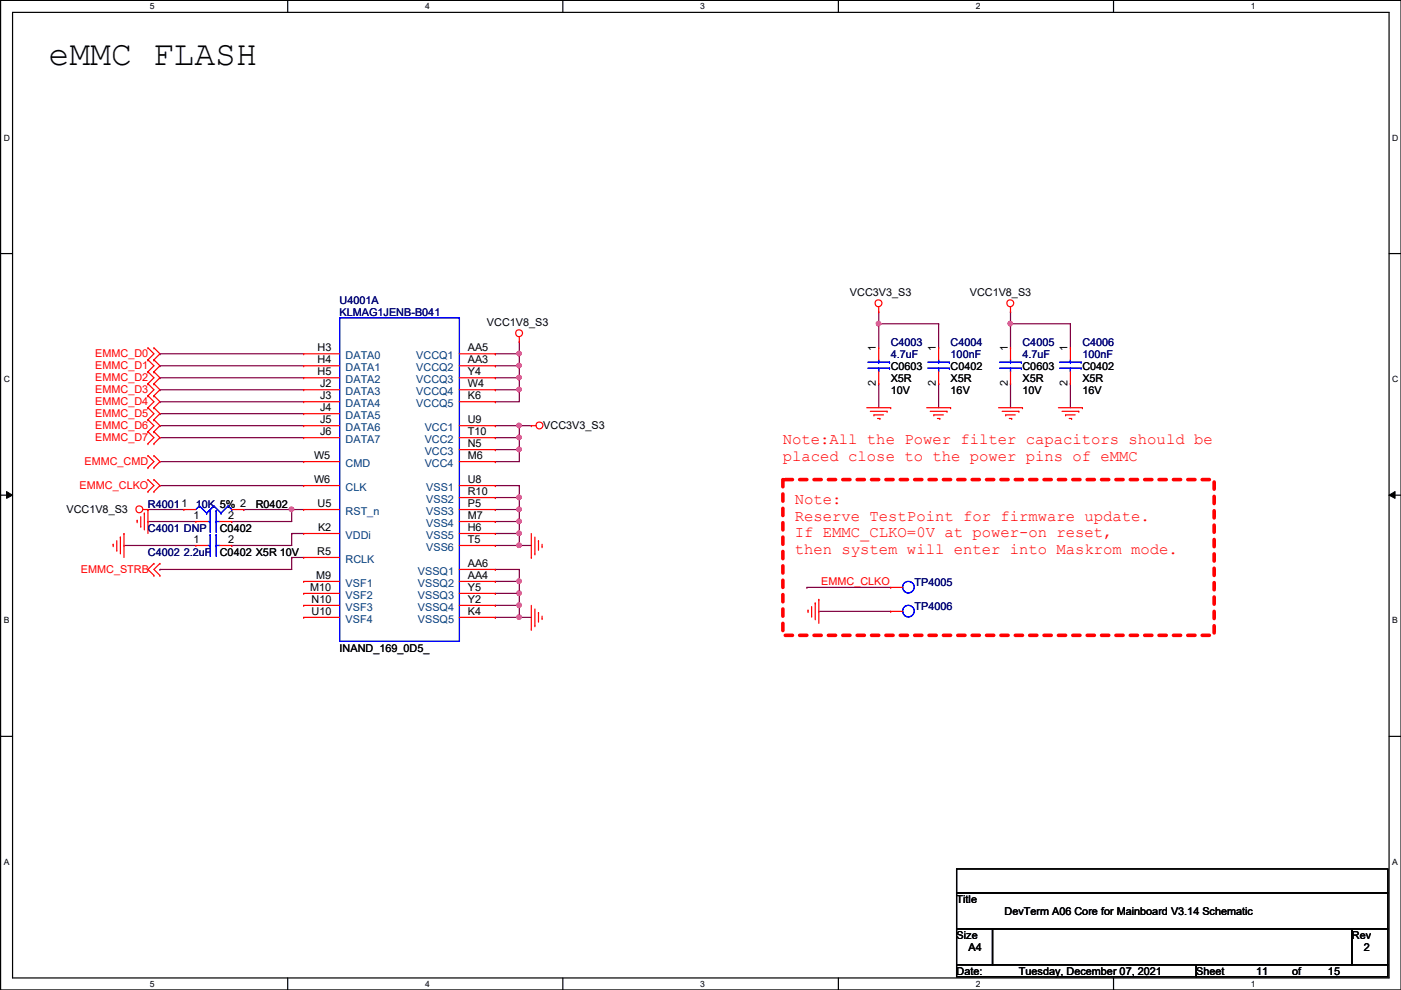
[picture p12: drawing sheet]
<svg xmlns="http://www.w3.org/2000/svg" width="297mm" height="210mm" viewBox="0 0 297 210" stroke-linecap="round" stroke-linejoin="round" font-family="sans-serif">
<path d="M.1 .1h296.9v209.8h-296.9zM2.7 2.6h291.8v204.7h-291.8z" fill="none" stroke="#000" stroke-width=".25"/>
<g fill="#fff">
<path d="M31.8 .3h1v2.1h-1z"/>
<path d="M31.8 207.6h1v2h-1z"/>
</g>
<path d="M61 .1v2.5M61 207.3v2.6" fill="none" stroke="#000" stroke-width=".25"/>
<g fill="#fff">
<path d="M90.1 .3h1v2.1h-1z"/>
<path d="M90.1 207.6h1v2h-1z"/>
</g>
<path d="M119.3 .1v2.5M119.3 207.3v2.6" fill="none" stroke="#000" stroke-width=".25"/>
<g fill="#fff">
<path d="M148.5 .3h1v2.1h-1z"/>
<path d="M148.5 207.6h1v2h-1z"/>
</g>
<path d="M177.8 .1v2.5M177.8 207.3v2.6" fill="none" stroke="#000" stroke-width=".25"/>
<g fill="#fff">
<path d="M206.9 .3h1v2.1h-1z"/>
<path d="M206.9 207.6h1v2h-1z"/>
</g>
<path d="M236.1 .1v2.5M236.1 207.3v2.6" fill="none" stroke="#000" stroke-width=".25"/>
<g fill="#fff">
<path d="M265.2 .3h1v2.1h-1z"/>
<path d="M265.2 207.6h1v2h-1z"/>
<path d="M.8 28.2h1.3v2h-1.3z"/>
<path d="M295.2 28.2h1.3v2h-1.3z"/>
<path d="M.8 79.3h1.3v2.1h-1.3z"/>
<path d="M295.2 79.3h1.3v2.1h-1.3z"/>
</g>
<path d="M.1 53.8h2.6M294.5 53.8h2.5" fill="none" stroke="#000" stroke-width=".25"/>
<g fill="#fff">
<path d="M.8 130.6h1.2v2h-1.2z"/>
<path d="M295.2 130.6h1.2v2h-1.2z"/>
</g>
<path d="M.1 105h2.6M294.5 105h2.5" fill="none" stroke="#000" stroke-width=".25"/>
<path d="M1.4 104.2l1.3 .8-1.3 .7zM294.5 105l1.3-.8v1.5z" fill="#000"/>
<path d="M1.4 104.2l1.3 .8-1.3 .7zM294.5 105l1.3-.8v1.5z" fill="none" stroke="#000" stroke-width=".21"/>
<g fill="#fff">
<path d="M.8 181.7h1.1v2h-1.1z"/>
<path d="M295.2 181.7h1.1v2h-1.1z"/>
</g>
<path d="M.1 156.1h2.6M294.5 156.1h2.5" fill="none" stroke="#000" stroke-width=".25"/>
<path d="M166 101.7h91.4v33h-91.4z" fill="none" stroke="#f00" stroke-width=".76" stroke-dasharray="1.5 1.5"/>
<path d="M110.1 77.6h.1M110.1 77.6v2.5h-5.1M105 80.1h.1M110.1 82.6h.1M110.1 82.6v2.6" fill="none" stroke="#800040" stroke-width=".25"/>
<circle cx="110.1" cy="80" r=".48" fill="#f0f"/>
<circle cx="110.1" cy="80" r=".48" fill="none" stroke="#f0f" stroke-width=".25"/>
<path d="M110.1 75h.1M110.1 75v2.6" fill="none" stroke="#800040" stroke-width=".25"/>
<circle cx="110.1" cy="75" r=".48" fill="#f0f"/>
<circle cx="110.1" cy="75" r=".48" fill="none" stroke="#f0f" stroke-width=".25"/>
<path d="M105 77.6h.1M105 77.6h5.1" fill="none" stroke="#800040" stroke-width=".25"/>
<circle cx="110.1" cy="77.5" r=".48" fill="#f0f"/>
<circle cx="110.1" cy="77.5" r=".48" fill="none" stroke="#f0f" stroke-width=".25"/>
<path d="M105 82.6h.1M110.1 80.1h.1M110.1 80.1v2.5h-5.1" fill="none" stroke="#800040" stroke-width=".25"/>
<circle cx="110.1" cy="82.6" r=".48" fill="#f0f"/>
<circle cx="110.1" cy="82.6" r=".48" fill="none" stroke="#f0f" stroke-width=".25"/>
<g fill="none" stroke="#800040" stroke-width=".25">
<path d="M105 75h.1M110.1 72.5h.1M110.1 72.5v2.5h-5.1M105 85.2h.1M105 85.2h5.1M110.1 92.8h.1M110.1 92.8v2.5M49.1 115.7h.1M49.1 115.7h12.7M105 108h.1M105 108h5.1M110.1 103h.1"/>
<path d="M110.1 103v2.5"/>
</g>
<circle cx="110.1" cy="108" r=".48" fill="#f0f"/>
<circle cx="110.1" cy="108" r=".48" fill="none" stroke="#f0f" stroke-width=".25"/>
<path d="M105 90.3h.1M105 90.3h5.1M110.1 105.5h.1M110.1 105.5v2.5" fill="none" stroke="#800040" stroke-width=".25"/>
<circle cx="110.1" cy="90.2" r=".48" fill="#f0f"/>
<circle cx="110.1" cy="90.2" r=".48" fill="none" stroke="#f0f" stroke-width=".25"/>
<path d="M105 97.9h.1M105 97.9h5.1M105 110.6h.1M105 110.6h5.1" fill="none" stroke="#800040" stroke-width=".25"/>
<circle cx="110.1" cy="110.5" r=".48" fill="#f0f"/>
<circle cx="110.1" cy="110.5" r=".48" fill="none" stroke="#f0f" stroke-width=".25"/>
<path d="M105 95.3h.1M105 95.3h5.1M110.1 95.3h.1M110.1 95.3v2.6" fill="none" stroke="#800040" stroke-width=".25"/>
<circle cx="110.1" cy="95.3" r=".48" fill="#f0f"/>
<circle cx="110.1" cy="95.3" r=".48" fill="none" stroke="#f0f" stroke-width=".25"/>
<path d="M105 92.8h.1M105 92.8h5.1" fill="none" stroke="#800040" stroke-width=".25"/>
<circle cx="110.1" cy="92.7" r=".48" fill="#f0f"/>
<circle cx="110.1" cy="92.7" r=".48" fill="none" stroke="#f0f" stroke-width=".25"/>
<path d="M26.3 115.7h.1M26.3 115.7h15.2M105 105.5h.1M105 105.5h5.1M110.1 108h.1M110.1 108v2.6" fill="none" stroke="#800040" stroke-width=".25"/>
<circle cx="110.1" cy="105.4" r=".48" fill="#f0f"/>
<circle cx="110.1" cy="105.4" r=".48" fill="none" stroke="#f0f" stroke-width=".25"/>
<g fill="none" stroke="#800040" stroke-width=".25">
<path d="M33.9 75h.1M33.9 77.6h.1M33.9 75h30.5M33.9 77.6h30.5M186.3 68.7h.1M186.3 66.1h.1M186.3 66.1v2.6M186.3 68.7h12.7M199 68.7h.1M199 68.7v5M33.9 90.3h.1M33.9 92.8h.1"/>
<path d="M33.9 80.1h.1M33.9 82.6h.1M33.9 85.2h.1M33.9 97.9h.1M33.9 87.7h.1M33.9 90.3h30.5M33.9 92.8h30.5M33.9 80.1h30.5M33.9 82.6h30.5M33.9 85.2h30.5M33.9 97.9h30.5M33.9 87.7h30.5"/>
<path d="M110.1 90.3h.1M110.1 90.3h2.5M110.1 90.3v2.5M186.3 81.4h.1M186.3 81.4v5M33.9 103h.1M33.9 103h30.5M105 103h.1M105 103h5.1M110.1 115.7h.1M110.1 115.7h2.5"/>
</g>
<circle cx="186.3" cy="68.6" r=".48" fill="#f0f"/>
<circle cx="186.3" cy="68.6" r=".48" fill="none" stroke="#f0f" stroke-width=".25"/>
<path d="M186.3 68.7h.1M186.3 68.7v5M214.2 66.1h.1M214.2 66.1v2.6" fill="none" stroke="#800040" stroke-width=".25"/>
<circle cx="214.2" cy="68.6" r=".48" fill="#f0f"/>
<circle cx="214.2" cy="68.6" r=".48" fill="none" stroke="#f0f" stroke-width=".25"/>
<g fill="none" stroke="#800040" stroke-width=".25">
<path d="M214.2 68.7h.1M214.2 68.7h12.7M214.2 68.7v5M226.9 68.7h.1M226.9 68.7v5M199 81.4h.1M199 81.4v5M214.2 81.4h.1M214.2 81.4v5M226.9 81.4h.1M226.9 81.4v5M110.1 125.8h.1"/>
<path d="M110.1 125.8v2.6M171.1 124.5h.1M171.1 124.5h17.7M173.6 129.6h.1M173.6 129.6h15.2"/>
</g>
<circle cx="110.1" cy="125.8" r=".48" fill="#f0f"/>
<circle cx="110.1" cy="125.8" r=".48" fill="none" stroke="#f0f" stroke-width=".25"/>
<path d="M105 120.7h.1M105 128.4h.1M105 120.7h5.1M105 128.4h5.1" fill="none" stroke="#800040" stroke-width=".25"/>
<circle cx="110.1" cy="128.3" r=".48" fill="#f0f"/>
<circle cx="110.1" cy="128.3" r=".48" fill="none" stroke="#f0f" stroke-width=".25"/>
<path d="M105 130.9h.1M105 130.9h5.1" fill="none" stroke="#800040" stroke-width=".25"/>
<circle cx="110.1" cy="130.8" r=".48" fill="#f0f"/>
<circle cx="110.1" cy="130.8" r=".48" fill="none" stroke="#f0f" stroke-width=".25"/>
<path d="M105 123.3h.1M105 123.3h5.1M110.1 120.7h.1M110.1 123.3h.1M110.1 120.7v5.1" fill="none" stroke="#800040" stroke-width=".25"/>
<circle cx="110.1" cy="123.2" r=".48" fill="#f0f"/>
<circle cx="110.1" cy="123.2" r=".48" fill="none" stroke="#f0f" stroke-width=".25"/>
<path d="M105 113.1h.1M110.1 110.6h.1M110.1 110.6v2.5h-5.1M105 125.8h.1M105 125.8h5.1M110.1 128.4h.1M110.1 130.9h.1M110.1 128.4v2.5M110.1 130.9h2.5" fill="none" stroke="#800040" stroke-width=".25"/>
<circle cx="110.1" cy="113.1" r=".48" fill="#f0f"/>
<circle cx="110.1" cy="113.1" r=".48" fill="none" stroke="#f0f" stroke-width=".25"/>
<path d="M105 115.7h.1M110.1 113.1h.1M110.1 113.1v2.6h-5.1" fill="none" stroke="#800040" stroke-width=".25"/>
<circle cx="110.1" cy="115.6" r=".48" fill="#f0f"/>
<circle cx="110.1" cy="115.6" r=".48" fill="none" stroke="#f0f" stroke-width=".25"/>
<path d="M31.4 108h.1M31.4 108h7.6M49.1 110.6h.1M61.8 108h.1M61.8 108h2.6M61.8 108v2.6h-12.7M33.9 120.7h.1M33.9 120.7h27.9" fill="none" stroke="#800040" stroke-width=".25"/>
<circle cx="61.8" cy="108" r=".48" fill="#f0f"/>
<circle cx="61.8" cy="108" r=".48" fill="none" stroke="#f0f" stroke-width=".25"/>
<path d="M31.4 110.6h.1M31.4 110.6h10.1M51.7 108h.1M51.7 108h10.1M61.8 113.1h.1M61.8 118.2h.1M61.8 113.1v2.6M61.8 118.2v2.5M61.8 113.1h2.6M61.8 118.2h2.6" fill="none" stroke="#800040" stroke-width=".25"/>
<g fill="none" stroke="#f00" stroke-width=".25">
<path d="M31.4 73.7h.1M31.4 76.3h.1M31.4 78.8h.1M31.4 73.7l1.2 1.3-1.2 1.3M31.4 76.3l1.2 1.3-1.2 1.2M31.4 78.8l1.2 1.3-1.2 1.3M32.6 76.3h.1M32.6 73.7h.1M32.6 78.8h.1M32.6 73.7l1.3 1.3-1.3 1.3M32.6 76.3l1.3 1.3-1.3 1.2M32.6 78.8l1.3 1.3-1.3 1.3"/>
<path d="M64.4 77.6h.1M64.4 75h.1M64.4 77.6h7.6M64.4 75h7.6M97.4 77.6h7.6M97.4 75h7.6M105 75h.1M105 77.6h.1M110.1 72.5h.1M110.1 71.5v1M186.3 66.1h.1M186.3 73.7h.1"/>
<path d="M186.3 65.1v1M186.3 73.7v2.6M186.3 78.8v2.6M199 73.7h.1M199 73.7v2.6M199 78.8v2.6M214.2 66.1h.1M214.2 73.7h.1M214.2 65.1v1M214.2 73.7v2.6M214.2 78.8v2.6M226.9 73.7h.1"/>
<path d="M226.9 73.7v2.6M226.9 78.8v2.6M31.4 81.4h.1M31.4 83.9h.1M31.4 86.4h.1M31.4 89h.1M31.4 91.5h.1M31.4 94.1h.1M31.4 96.6h.1M31.4 99.1h.1M31.4 81.4l1.2 1.2-1.2 1.3M31.4 83.9l1.2 1.3-1.2 1.2"/>
<path d="M31.4 86.4l1.2 1.3-1.2 1.3M31.4 89l1.2 1.3-1.2 1.2M31.4 91.5l1.2 1.3-1.2 1.3M31.4 96.6l1.2 1.3-1.2 1.2M32.6 81.4h.1M32.6 83.9h.1M32.6 86.4h.1M32.6 89h.1M32.6 91.5h.1M32.6 94.1h.1M32.6 99.1h.1M32.6 96.6h.1"/>
<path d="M32.6 81.4l1.3 1.2-1.3 1.3M32.6 83.9l1.3 1.3-1.3 1.2M32.6 86.4l1.3 1.3-1.3 1.3M32.6 89l1.3 1.3-1.3 1.2M32.6 91.5l1.3 1.3-1.3 1.3M32.6 96.6l1.3 1.3-1.3 1.2M64.4 80.1h.1M64.4 90.3h.1M64.4 82.6h.1M64.4 87.7h.1M64.4 97.9h.1M64.4 92.8h.1"/>
<path d="M64.4 85.2h.1M64.4 90.3h7.6M64.4 80.1h7.6M64.4 85.2h7.6M64.4 82.6h7.6M64.4 87.7h7.6M64.4 97.9h7.6M64.4 92.8h7.6M97.4 90.3h7.6M97.4 80.1h7.6M97.4 95.3h7.6M97.4 85.2h7.6"/>
<path d="M97.4 82.6h7.6M97.4 97.9h7.6M97.4 92.8h7.6M105 95.3h.1M105 85.2h.1M105 90.3h.1M105 92.8h.1M105 97.9h.1M105 80.1h.1M105 82.6h.1M112.6 90.3h.1M112.6 90.3h1.1"/>
<path d="M183.8 86.4h5M184.5 87.2h3.6M185.3 88h.1M185.3 88h2M186.1 88.7h.5M186.3 81.4h.1M186.6 88.7h.1M188.1 87.2h.1M188.8 86.4h.1M196.5 86.4h5M197.2 87.2h3.6M198 88h.1"/>
<path d="M198 88h2M198.8 88.7h.5M199 81.4h.1M199.3 88.7h.1M200.8 87.2h.1M201.5 86.4h.1M211.7 86.4h5.1M212.5 87.2h3.5M213.2 88h.1M213.2 88h2.1M214 88.7h.5M214.2 81.4h.1"/>
<path d="M214.5 88.7h.1M216 87.2h.1M216.8 86.4h.1M224.4 86.4h5.1M225.2 87.2h3.5M225.9 88h.1M225.9 88h2.1M226.7 88.7h.5M226.9 81.4h.1M227.2 88.7h.1M228.7 87.2h.1M229.5 86.4h.1"/>
<path d="M24 115.4h.1M24 115.4v.5M24.8 116.7h.1M24.8 114.6v2.1M25.5 113.9h.1M25.5 113.9v3.5M26.3 113.1h.1M26.3 113.1v5.1M29.1 110.3h.1M29.1 110.3v.5M29.8 111.6h.1M29.8 109.6v2"/>
<path d="M30.3 108h1.1M30.6 108.8h.1M30.6 108.8v3.6M31.4 108h.1M31.4 101.7h.1M31.4 104.2h.1M31.4 108v5.1M31.4 101.7l1.2 1.3-1.2 1.2M32.6 119.5h.1M32.6 104.2h.1M32.6 101.7h.1M32.6 119.5l-1.2 1.2 1.2 1.3"/>
<path d="M32.6 101.7l1.3 1.3-1.3 1.2M33.9 119.5h.1M33.9 119.5l-1.3 1.2 1.3 1.3M39 108h.1M39 108h2.5M41.5 115.7h.1M41.5 110.6h.1M41.5 115.7h2.6M41.5 110.6h2.6M46.6 115.7h2.5M46.6 110.6h2.5M49.1 115.7h.1"/>
<path d="M49.1 110.6h.1M49.1 108h2.6M51.7 108h.1M64.4 103h.1M64.4 113.1h.1M64.4 108h.1M64.4 118.2h.1M64.4 108h7.6M64.4 103h7.6M64.4 113.1h7.6M64.4 118.2h7.6M97.4 108h7.6"/>
<path d="M97.4 115.7h7.6M97.4 110.6h7.6M97.4 103h7.6M97.4 105.5h7.6M97.4 113.1h7.6M105 110.6h.1M105 103h.1M105 108h.1M105 105.5h.1M105 113.1h.1M105 115.7h.1M112.6 118.2h.1"/>
<path d="M112.6 113.1v5.1M113.4 117.4h.1M113.4 113.9v3.5M114.2 114.6h.1M114.2 114.6v2.1M114.9 115.9h.1M114.9 115.4v.5M32.6 122h.1M33.9 122h.1M64.4 123.3h.1M64.4 125.8h.1M64.4 130.9h.1"/>
<path d="M64.4 128.4h.1M64.4 123.3h7.6M64.4 125.8h7.6M64.4 130.9h7.6M64.4 128.4h7.6M97.4 123.3h7.6M97.4 125.8h7.6M97.4 120.7h7.6M97.4 130.9h7.6M97.4 128.4h7.6M105 123.3h.1M105 125.8h.1"/>
<path d="M105 120.7h.1M105 130.9h.1M105 128.4h.1M112.6 133.4h.1M112.6 128.4v5M113.4 132.7h.1M113.4 129.1v3.6M114.2 129.9h.1M114.2 129.9v2M114.9 131.1h.1M114.9 130.6v.5M171.3 129.4h.1"/>
<path d="M171.3 129.4v.5M172.1 130.6h.1M172.1 128.6v2M172.8 127.8h.1M172.8 127.8v3.6M173.6 127.1h.1M173.6 127.1v5.1M188.8 124.5h.1M188.8 129.6h.1M188.8 124.5h2.6M188.8 129.6h2.6"/>
<circle cx="110.1" cy="70.6" r=".73"/>
<circle cx="186.3" cy="64.3" r=".73"/>
<circle cx="214.2" cy="64.3" r=".73"/>
<circle cx="114.4" cy="90.2" r=".73"/>
<circle cx="29.5" cy="108" r=".73"/>
</g>
<path d="M202.8 184.2h91.5v5.1h-91.5zM202.8 189.3h91.5v7.6h-91.5zM202.8 196.9h7.6v7.7h-7.6zM210.4 196.9h76.2v7.7h-76.2zM286.6 196.9h7.7v7.7h-7.7zM202.8 204.6h50.8v2.5h-50.8zM253.6 204.6h40.7v2.5h-40.7z" fill="none" stroke="#000" stroke-width=".25"/>
<g fill="none" stroke="#00f" stroke-width=".25">
<path d="M72 67.4h25.4v68.6h-25.4zM184 78.1h4.6M184 76.8h4.6M186.3 76.8h.1M186.3 78.1h.1M186.3 76.3v.5M186.3 78.1v.7M188.6 78.1h.1M188.6 76.8h.1M196.7 78.1h4.6M196.7 76.8h4.6M199 76.8h.1"/>
<path d="M199 78.1h.1M199 76.3v.5M199 78.1v.7M201.3 78.1h.1M201.3 76.8h.1M212 78.1h4.5M212 76.8h4.5M214.2 76.8h.1M214.2 78.1h.1M214.2 76.3v.5M214.2 78.1v.7M216.5 78.1h.1"/>
<path d="M216.5 76.8h.1M224.7 78.1h4.5M224.7 76.8h4.5M226.9 76.8h.1M226.9 78.1h.1M226.9 76.3v.5M226.9 78.1v.7M229.2 78.1h.1M229.2 76.8h.1M42.3 107.3h.1M42.3 107.3l-.8 .7M42.3 107.3l1.5 1.5"/>
<path d="M43.8 108.8h.1M44.1 115.7h.5M44.1 110.6h.5M44.6 115.7h.1M44.6 113.4h.1M44.6 110.6h.1M44.6 108.3h.1M44.6 108.3v4.6M44.6 113.4v4.5M45.3 107.3h.1M45.3 107.3l-1.5 1.5M45.3 107.3l1.6 1.5"/>
<path d="M45.8 113.4h.1M45.8 115.7h.1M45.8 108.3h.1M45.8 110.6h.1M45.8 115.7h.8M45.8 108.3v4.6M45.8 113.4v4.5M45.8 110.6h.8M46.9 108.8h.1M48.4 107.3h.1M48.4 107.3l-1.5 1.5M48.4 107.3l.7 .7"/>
<path d="M49.1 108h.1"/>
<circle cx="192.6" cy="129.6" r="1.23"/>
<circle cx="192.6" cy="124.5" r="1.23"/>
</g>
<circle cx="110.1" cy="80" r=".48" fill="#f0f"/>
<circle cx="110.1" cy="80" r=".48" fill="none" stroke="#f0f" stroke-width=".25"/>
<circle cx="110.1" cy="75" r=".48" fill="#f0f"/>
<circle cx="110.1" cy="75" r=".48" fill="none" stroke="#f0f" stroke-width=".25"/>
<circle cx="110.1" cy="77.5" r=".48" fill="#f0f"/>
<circle cx="110.1" cy="77.5" r=".48" fill="none" stroke="#f0f" stroke-width=".25"/>
<circle cx="110.1" cy="82.6" r=".48" fill="#f0f"/>
<circle cx="110.1" cy="82.6" r=".48" fill="none" stroke="#f0f" stroke-width=".25"/>
<circle cx="110.1" cy="108" r=".48" fill="#f0f"/>
<circle cx="110.1" cy="108" r=".48" fill="none" stroke="#f0f" stroke-width=".25"/>
<circle cx="110.1" cy="90.2" r=".48" fill="#f0f"/>
<circle cx="110.1" cy="90.2" r=".48" fill="none" stroke="#f0f" stroke-width=".25"/>
<circle cx="110.1" cy="110.5" r=".48" fill="#f0f"/>
<circle cx="110.1" cy="110.5" r=".48" fill="none" stroke="#f0f" stroke-width=".25"/>
<circle cx="110.1" cy="95.3" r=".48" fill="#f0f"/>
<circle cx="110.1" cy="95.3" r=".48" fill="none" stroke="#f0f" stroke-width=".25"/>
<circle cx="110.1" cy="92.7" r=".48" fill="#f0f"/>
<circle cx="110.1" cy="92.7" r=".48" fill="none" stroke="#f0f" stroke-width=".25"/>
<circle cx="110.1" cy="105.4" r=".48" fill="#f0f"/>
<circle cx="110.1" cy="105.4" r=".48" fill="none" stroke="#f0f" stroke-width=".25"/>
<circle cx="186.3" cy="68.6" r=".48" fill="#f0f"/>
<circle cx="186.3" cy="68.6" r=".48" fill="none" stroke="#f0f" stroke-width=".25"/>
<circle cx="214.2" cy="68.6" r=".48" fill="#f0f"/>
<circle cx="214.2" cy="68.6" r=".48" fill="none" stroke="#f0f" stroke-width=".25"/>
<circle cx="110.1" cy="125.8" r=".48" fill="#f0f"/>
<circle cx="110.1" cy="125.8" r=".48" fill="none" stroke="#f0f" stroke-width=".25"/>
<circle cx="110.1" cy="128.3" r=".48" fill="#f0f"/>
<circle cx="110.1" cy="128.3" r=".48" fill="none" stroke="#f0f" stroke-width=".25"/>
<circle cx="110.1" cy="130.8" r=".48" fill="#f0f"/>
<circle cx="110.1" cy="130.8" r=".48" fill="none" stroke="#f0f" stroke-width=".25"/>
<circle cx="110.1" cy="123.2" r=".48" fill="#f0f"/>
<circle cx="110.1" cy="123.2" r=".48" fill="none" stroke="#f0f" stroke-width=".25"/>
<circle cx="110.1" cy="113.1" r=".48" fill="#f0f"/>
<circle cx="110.1" cy="113.1" r=".48" fill="none" stroke="#f0f" stroke-width=".25"/>
<circle cx="110.1" cy="115.6" r=".48" fill="#f0f"/>
<circle cx="110.1" cy="115.6" r=".48" fill="none" stroke="#f0f" stroke-width=".25"/>
<circle cx="61.8" cy="108" r=".48" fill="#f0f"/>
<circle cx="61.8" cy="108" r=".48" fill="none" stroke="#f0f" stroke-width=".25"/>
<text font-size="7.4" x="10.3" y="13.7">eMMC FLASH</text>
<g font-size="3.3" fill="#f00">
<text x="166" y="94.1">Note:All the Power filter capacitors should be</text>
<text x="166" y="97.7">placed close to the power pins of eMMC</text>
<text x="168.5" y="106.8">Note:</text>
<text x="168.5" y="110.4">Reserve TestPoint for firmware update.</text>
<text x="168.5" y="114">If EMMC_CLKO=0V at power-on reset,</text>
<text x="168.5" y="117.5">then system will enter into Maskrom mode.</text>
</g>
<g font-size="2.3" fill="#000080">
<text x="72" y="64.5">U4001A</text>
<text x="72" y="67.1">KLMAG1JENB-B041</text>
<text x="188.8" y="73.4">C4003</text>
<text x="188.8" y="75.9">4.7uF</text>
<text x="201.5" y="73.4">C4004</text>
<text x="201.5" y="75.9">100nF</text>
<text x="216.8" y="73.4">C4005</text>
<text x="216.8" y="75.9">4.7uF</text>
<text x="229.5" y="73.4">C4006</text>
<text x="229.5" y="75.9">100nF</text>
<text x="31.4" y="107.7">R40011</text>
<text x="41.5" y="107.7">10K 5% 2</text>
<text x="31.4" y="112.8">C4001 DNP</text>
<text x="31.4" y="117.9">C4002 2.2uF</text>
<text x="193.9" y="124.2">TP4005</text>
<text x="193.9" y="129.3">TP4006</text>
</g>
<g font-size="2.3">
<text x="180.2" y="62.7">VCC3V3_S3</text>
<text x="205.6" y="62.7">VCC1V8_S3</text>
<text x="103.2" y="69.1">VCC1V8_S3</text>
<text x="67.3" y="77">H4</text>
<text x="67.3" y="74.4">H3</text>
<text x="99.2" y="74.4">AA5</text>
<text x="99.2" y="77">AA3</text>
<text x="185.7" y="74.5" transform="rotate(-90 185.7 74.5)">1</text>
<text x="198.4" y="74.5" transform="rotate(-90 198.4 74.5)">1</text>
<text x="213.7" y="74.5" transform="rotate(-90 213.7 74.5)">1</text>
<text x="226.4" y="74.5" transform="rotate(-90 226.4 74.5)">1</text>
<text x="67.3" y="79.5">H5</text>
<text x="67.9" y="82">J2</text>
<text x="99.2" y="79.5">Y4</text>
<text x="99.2" y="82">W4</text>
<text x="185.7" y="81.9" transform="rotate(-90 185.7 81.9)">2</text>
<text x="188.8" y="78.5">C0603</text>
<text x="188.8" y="81">X5R</text>
<text x="188.8" y="83.6">10V</text>
<text x="198.4" y="81.9" transform="rotate(-90 198.4 81.9)">2</text>
<text x="201.5" y="78.5">C0402</text>
<text x="201.5" y="81">X5R</text>
<text x="201.5" y="83.6">16V</text>
<text x="213.7" y="81.9" transform="rotate(-90 213.7 81.9)">2</text>
<text x="216.8" y="78.5">C0603</text>
<text x="216.8" y="81">X5R</text>
<text x="216.8" y="83.6">10V</text>
<text x="226.4" y="81.9" transform="rotate(-90 226.4 81.9)">2</text>
<text x="229.5" y="78.5">C0402</text>
<text x="229.5" y="81">X5R</text>
<text x="229.5" y="83.6">16V</text>
<text x="67.9" y="89.7">J5</text>
<text x="67.9" y="87.1">J4</text>
<text x="67.9" y="84.6">J3</text>
<text x="99.2" y="84.6">K6</text>
<text x="99.2" y="89.7">U9</text>
<text x="67.9" y="92.2">J6</text>
<text x="99.2" y="94.7">N5</text>
<text x="99.2" y="92.2">T10</text>
<text x="115.2" y="90.9">VCC3V3_S3</text>
<text x="66.6" y="97.3">W5</text>
<text x="99.2" y="97.3">M6</text>
<text x="54.2" y="107.7">R0402</text>
<text x="66.6" y="102.4">W6</text>
<text x="67.3" y="107.4">U5</text>
<text x="99.2" y="102.4">U8</text>
<text x="99.2" y="107.4">P5</text>
<text x="99.2" y="104.9">R10</text>
<text x="14.1" y="108.7">VCC1V8_S3</text>
<text x="41" y="110">1</text>
<text x="46.6" y="112.8">C0402</text>
<text x="48.4" y="110">2</text>
<text x="67.4" y="112.5">K2</text>
<text x="99.2" y="110">M7</text>
<text x="99.2" y="112.5">H6</text>
<text x="41" y="115.1">1</text>
<text x="46.6" y="117.9">C0402 X5R 10V</text>
<text x="48.4" y="115.1">2</text>
<text x="67.3" y="117.6">R5</text>
<text x="99.2" y="115.1">T5</text>
<text x="65.7" y="125.2">M10</text>
<text x="67" y="122.7">M9</text>
<text x="99.2" y="122.7">AA4</text>
<text x="99.2" y="125.2">Y5</text>
<text x="99.2" y="120.1">AA6</text>
<text x="66.1" y="127.8">N10</text>
<text x="66.1" y="130.3">U10</text>
<text x="99.2" y="130.3">K4</text>
<text x="99.2" y="127.8">Y2</text>
<text x="72" y="138.2">INAND_169_0D5_</text>
<text x="202.8" y="191.5">Title</text>
<text x="213" y="194.1">DevTerm A06 Core for Mainboard V3.14 Schematic</text>
<text x="202.8" y="199.1">Size</text>
<text x="205.4" y="201.7">A4</text>
<text x="286.6" y="199.1">Rev</text>
<text x="289.2" y="201.7">2</text>
<text x="202.8" y="206.8">Date:</text>
<text x="216" y="206.8">Tuesday, December 07, 2021</text>
<text x="253.6" y="206.8">Sheet</text>
<text x="266.3" y="206.8">11</text>
<text x="273.9" y="206.8">of</text>
<text x="281.6" y="206.8">15</text>
</g>
<g font-size="2.3" fill="#f00">
<text x="20.2" y="75.7">EMMC_D0</text>
<text x="20.2" y="78.2">EMMC_D1</text>
<text x="20.2" y="80.8">EMMC_D2</text>
<text x="20.2" y="83.3">EMMC_D3</text>
<text x="20.2" y="85.9">EMMC_D4</text>
<text x="20.2" y="88.4">EMMC_D5</text>
<text x="20.2" y="90.9">EMMC_D6</text>
<text x="20.2" y="93.5">EMMC_D7</text>
<text x="17.9" y="98.6">EMMC_CMD</text>
<text x="16.9" y="103.6">EMMC_CLKO</text>
<text x="17.1" y="121.4">EMMC_STRB</text>
<text x="174.1" y="124">EMMC_CLKO</text>
</g>
<g font-size="2.3" fill="#004080">
<text x="73.3" y="76.1">DATA0</text>
<text x="88.3" y="76.1">VCCQ1</text>
<text x="73.3" y="78.7">DATA1</text>
<text x="73.3" y="81.2">DATA2</text>
<text x="73.3" y="83.7">DATA3</text>
<text x="88.3" y="78.7">VCCQ2</text>
<text x="88.3" y="81.2">VCCQ3</text>
<text x="88.3" y="83.7">VCCQ4</text>
<text x="73.3" y="88.8">DATA5</text>
<text x="73.3" y="86.3">DATA4</text>
<text x="88.3" y="86.3">VCCQ5</text>
<text x="73.3" y="91.4">DATA6</text>
<text x="73.3" y="93.9">DATA7</text>
<text x="90" y="91.4">VCC1</text>
<text x="90" y="93.9">VCC2</text>
<text x="73.3" y="99">CMD</text>
<text x="90" y="96.4">VCC3</text>
<text x="90" y="99">VCC4</text>
<text x="73.3" y="104.1">CLK</text>
<text x="90.4" y="104.1">VSS1</text>
<text x="90.4" y="106.6">VSS2</text>
<text x="73.3" y="109.1">RST_n</text>
<text x="90.4" y="111.7">VSS4</text>
<text x="90.4" y="109.1">VSS3</text>
<text x="73.3" y="114.2">VDDi</text>
<text x="73.3" y="119.3">RCLK</text>
<text x="90.4" y="114.2">VSS5</text>
<text x="90.4" y="116.8">VSS6</text>
<text x="73.3" y="124.4">VSF1</text>
<text x="88.6" y="124.4">VSSQ2</text>
<text x="88.6" y="121.8">VSSQ1</text>
<text x="73.3" y="126.9">VSF2</text>
<text x="73.3" y="132">VSF4</text>
<text x="73.3" y="129.5">VSF3</text>
<text x="88.6" y="126.9">VSSQ3</text>
<text x="88.6" y="132">VSSQ5</text>
<text x="88.6" y="129.5">VSSQ4</text>
</g>
<g font-size="1.8">
<text x="31.8" y="1.9">5</text>
<text x="90.1" y="1.9">4</text>
<text x="148.5" y="1.9">3</text>
<text x="206.9" y="1.9">2</text>
<text x="265.2" y="1.9">1</text>
<text x=".8" y="29.8">D</text>
<text x="295.2" y="29.8">D</text>
<text x=".8" y="80.9">C</text>
<text x="295.2" y="80.9">C</text>
<text x=".8" y="132.2">B</text>
<text x="295.2" y="132.2">B</text>
<text x=".8" y="183.3">A</text>
<text x="295.2" y="183.3">A</text>
<text x="31.8" y="209.2">5</text>
<text x="90.1" y="209.2">4</text>
<text x="148.5" y="209.2">3</text>
<text x="206.9" y="209.2">2</text>
<text x="265.2" y="209.2">1</text>
</g>
</svg>
